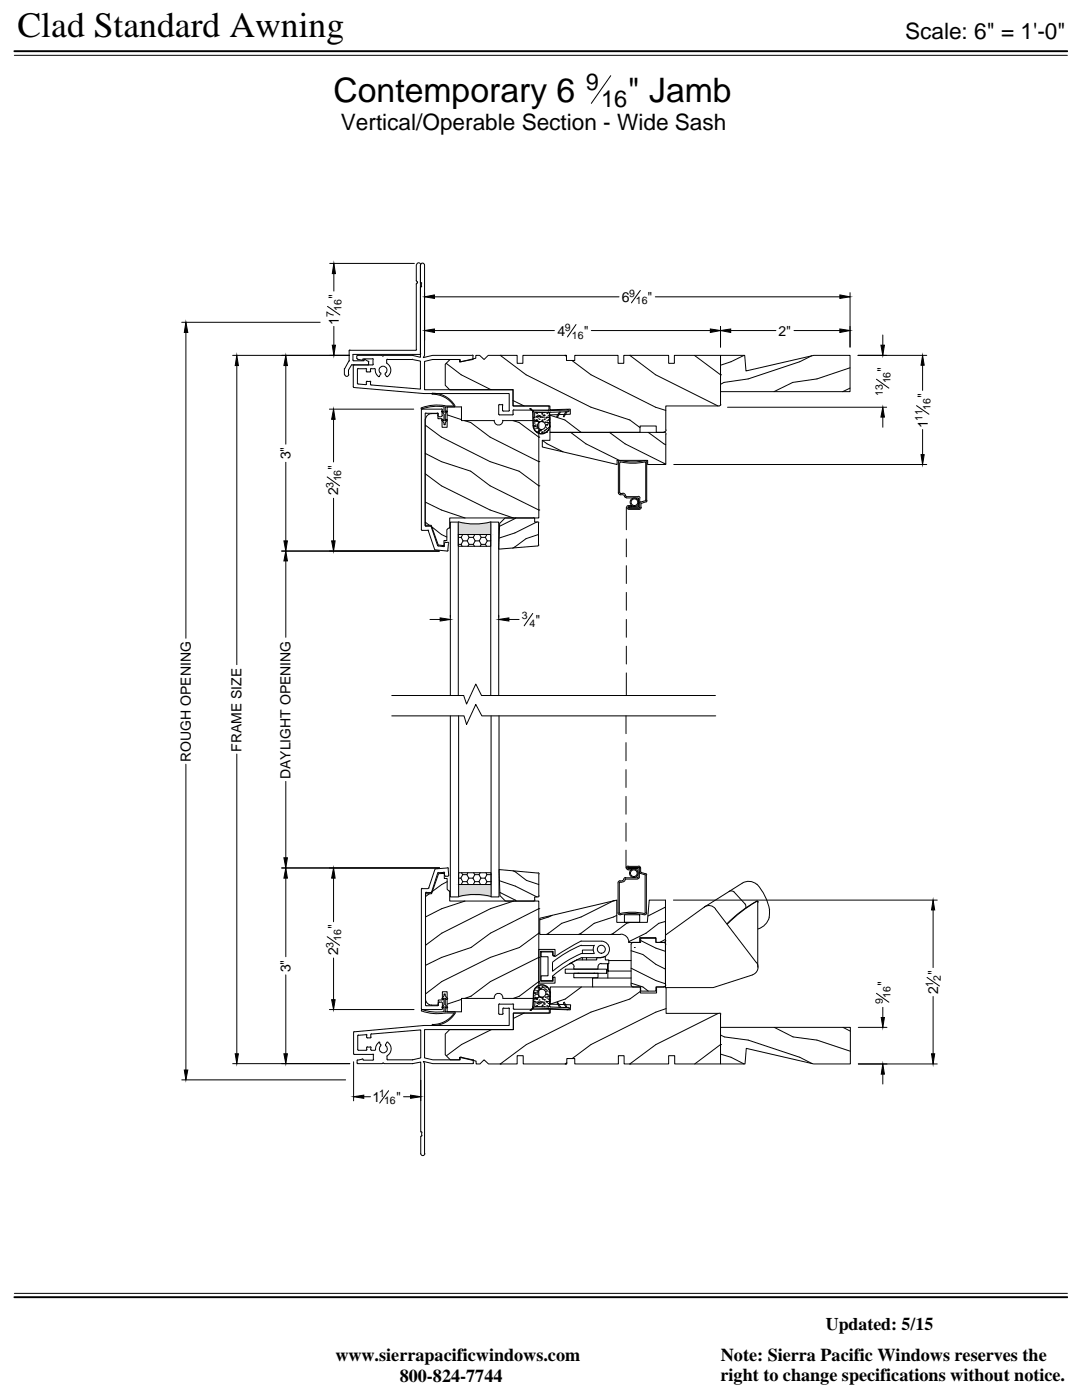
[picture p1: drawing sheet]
<svg xmlns="http://www.w3.org/2000/svg" width="216mm" height="279mm" viewBox="0 0 216 279" stroke-linecap="round" stroke-linejoin="round" font-family="sans-serif">
<!-- layer: DIM -->
<g fill="none" stroke="#000" stroke-width=".2">
<path d="M2.9 11h210.1M121.9 15.1l-3.9 5.5M65.8 52.6h16.9M66.6 54.6v3.5M84.7 58.4v9.5M86.7 59.2h36.8M127.8 58l-1.8 2.4M130.8 59.2h36.8M169.6 58.4v10.9M36.3 64.3h27.6M37.1 66.4v61M46.4 70.9h23.3"/>
<path d="M47.3 73v59.6M57 73v15.6M65.3 61.1l2.5 1.8M66.6 65.1v3.8M86.7 66h23.9M114.9 64.8l-1.7 2.4M118 66h23.7M143.8 65.1v4.2M145.8 66h9M158.4 66h9.2M171.2 70.9h13.7M174.9 75.7l2.5 1.8"/>
<path d="M176.2 66.9v2M184.1 72.9v5M57 92.3v15.6M65.3 95.2l2.5 1.8M65.7 81.7h16.9M66.6 83.7v8.5M66.6 99.4v8.5M134.4 92.7h50.5M145.2 81.3h31.7M176.2 83.2v2.1M182.9 81l2.5 1.7M184.1 85.7v5"/>
<path d="M56.2 110h31.4M57 111.9v15.3M102.9 103.4l-3.2 1.6M106.4 103.4h-5.6l-1.1 1.1-.2 5.1 7.8-.6M106.5 103.3l.2 .2M106.7 103.6v.6h.6M107.1 104.2l-4.3 2.2-3.2 1M107.3 104.1l.2 .3M107.4 106.7l-2.4 .8-2.7 1.9M107.4 104.4v4.4M107.5 108.7l-.2 .3M85.8 123.6h2"/>
<path d="M89.9 122.8v.4M99.5 122.8v.4M101.5 123.6h2.1M106.3 122.4l-1.7 2.5M37.1 152.5v61M47.3 150.5v59.8M57 155.9v15.3M56.2 173.2h31.5M57 175.3v15.6M66.6 175.3v8.7M99.6 175.8l3.2 1 4.3 2.2M99.8 178.1l3.2 1.7"/>
<path d="M102.4 173.8l.4 .2 2.2 1.7 2.5 .8M106.8 179.6l-.3 .2M107.3 179h-.6v.6M107.3 174.2l-7.7-.7 .2 5.2 1 1.1h5.7M107.4 174.2l.2 .2M107.5 174.4v4.4M107.6 178.8l-.2 .2M134.4 179.6h52.6M57 194.6v15.7M65.3 186.9l2.5 1.8M66.6 191.2v8.3M174.9 198.2l2.5 1.8"/>
<path d="M185 195.1l2.5 1.7M186.2 181.6v11.5M186.2 198.9v11.4M36.3 215.5h32.7M46.4 212.3h23.4M65.7 201.5h16.9M70.6 211.9v7.8M72.6 218.9h1.3M77.5 217.7l-1.7 2.4M80.5 218.9h1.4M84 215.6v4.1M171.3 212.3h15.7"/>
<path d="M171.3 205h5.7M176.2 201v2.1M176.2 214.4v1.9M2.9 258.1h210.1"/>
</g>
<g fill="#000" stroke="#000" stroke-width=".2">
<path d="M66.6 52.6l.3 2h-.6zM84.7 59.2l2-.3v.7zM167.6 58.9l2 .3-2 .4zM37.1 64.3l.4 2.1h-.7zM47.3 70.9l.3 2.1h-.7zM57 70.9l.3 2.1h-.7zM66.3 68.9h.6l-.3 2zM84.7 66l2-.3v.7zM141.7 65.7l2.1 .3-2.1 .4zM143.8 66l2-.3v.7zM167.6 65.7l2 .3-2 .4zM175.8 68.9h.7l-.3 2z"/>
<path d="M184.1 70.9l.3 2h-.6zM66.6 81.7l.3 2h-.7zM176.2 81.3l.3 1.9h-.7zM183.8 90.7h.6l-.3 2zM56.6 107.9h.7l-.3 2.1zM57 110l.3 1.9h-.7zM66.2 107.9h.7l-.3 2.1zM87.8 123.3l2.1 .3-2.1 .3zM99.5 123.6l2-.3v.6zM57 173.2l.3 2.1h-.7zM56.6 171.2h.7l-.3 2zM66.6 173.2l.3 2.1h-.7z"/>
<path d="M66.2 199.5h.7l-.3 2zM186.2 179.6l.3 2h-.6zM36.8 213.5h.7l-.4 2zM46.9 210.3h.7l-.3 2zM56.6 210.3h.7l-.3 2zM70.6 218.9l2-.3v.6zM81.9 218.6l2.1 .3-2.1 .3zM176.2 212.3l.3 2.1h-.7zM175.8 203.1h.7l-.3 1.9zM185.9 210.3h.6l-.3 2z"/>
</g>
<!-- layer: PRODUCTS -->
<g fill="none" stroke="#000" stroke-width=".2">
<path d="M83.1 52.9v3.1M83.1 56.7v13.1M83.1 56l.1 .2M83.2 56.5l-.1 .2M83.2 56.2l.1 .1-.1 .2M83.9 52.9v17.7M84 57.3l-.1 14-1.6-.4M84 56.4l-.1-3.7a.41 .41 0 0 1 .5-.2 .41 .41 0 0 1 .3 .4v18l-.2 .5 1.8-.5h7.9M84 52.9a.41 .41 0 0 0-.5-.5 .41 .41 0 0 0-.4 .5M84 56.4l.1 .1M84.1 56.6v.5M84.1 57.1l-.1 .2"/>
<path d="M68.7 73.5v1.2M69.6 74.7a.41 .41 0 0 1-.4 .4 .41 .41 0 0 1-.4-.4M69.6 72.1l-.8 1.5M69.7 70v2M69.7 72h.1M69.8 69.8l-.1 .2M70.1 72.9l-.6 .9v.9M70.2 72.8h4.1M70.3 72.8h-.2M70.4 71.8l.2 .2M70.5 77.2l.1 .1 14 1.2h17v3.4M70.7 72.8l-.2 .1v4.3"/>
<path d="M71.2 71v.6M71.3 71.5l.1 .2M71.3 76.5l.2 .1M71.3 71.7l.9 .2M71.3 73.7v2.8M71.4 70.9h4.8l.2 .2 .2-.2h5.6M71.4 70.9l-.1 .1M71.4 73.6h1.6M71.5 73.5l-.2 .2M72.5 71.7l-.2 .2M72.7 71.9v.1h-2.1M72.8 71.7l.7 .4"/>
<path d="M72.9 71.7l-.2 .1M73 73.5l.2 .2M73.1 73.7v.5h.7M73.1 76.3v.3M73.2 76.6l-.2 .2-1.6-.2M73.2 76.1h.6M73.3 76.1l-.2 .1M73.5 72.1l.1 .1M73.5 72.3v.4M73.6 72.7l-.2 .1M73.8 76.1l.2 .1M73.9 76.7l.2 .1"/>
<path d="M73.9 73.7v.4M73.9 76.3v.4M74 74.1l-.2 .1M74 73.6h.7M74.1 73.5l-.2 .2M74.3 71.6h-1.9v.1M74.3 71.6l.2 .1M74.4 71.7v1M74.5 72.7l-.2 .1M74.7 73.5l.2 .2M74.9 73.7a1.22 1.22 0 0 0 .8 1.4M75.9 74.7l-.2 .4"/>
<path d="M75.9 74.4l.1 .3M76.8 74.7l.3 .4M76.9 74.4v.3M77 74.5a.79 .79 0 0 0 0-1.2 .79 .79 0 0 0-1.1 0 .79 .79 0 0 0 0 1.2M77.1 75.1h.2M77.2 71.9v.6M77.3 72.6a1.56 1.56 0 0 1 0 2.5M77.3 71.7h4.9M77.3 71.7l-.1 .1M82.3 70.9h.1M82.3 71.7h.1M82.3 71.7l1.6 .4v5.6l-9.9-.9"/>
<path d="M83.1 69.7l-.1 .2h-13.2M83.8 70.7h-13.4v1.2M84 70.6l-.2 .1M86.2 78.7v-.2a4.9 4.9 0 0 1 4.6 2.5M86.3 78.7a5.2 5.2 0 0 1 4.3 2.3M89 72.5l3 2.3 6 3M91.8 72l.2 .2M91.8 72.1v-.4h-5.5l-1.6 .4v5.7h17.7v3.2h7.1v.8h-7M94.3 70.9l.1 .1M94.4 71v.6M94.4 71.6l-.1 .1-2.3 .5M99.8 70.9h.1"/>
<path d="M99.8 70.9l5.2 3.9 12.9 6.5 7.8 2.5 2 1.5M102.4 79.9l2.2 1.1M112.7 70.9h.1M112.7 70.9l.3 .2M114.1 71.9l3.8 2.9 12.9 6.5 2 .6M125.7 70.9h.1M125.7 70.9l5.1 3.9 12.5 6.2M138.6 70.9l5.2 3.9M143.8 74.8h.1M143.8 70.9h4.8l.3 3.1 13.5-3.1h7.2v7.3h-25.8zM148.5 70.9l-2.6 1.3-2.1 .7M162 71l-2.4 1.2-10.3 3.4-4.8 .7-.7 .4"/>
<path d="M169.6 73.4l-6.6 2.2-4.8 .7-3.8 1.9M169.6 77.5l-1.4 .7M84.1 81.4l-.1 .1 .2 .2M84.2 81.7h3.9M84.2 81.6l-.1 .1v24l.1 .1M84.8 83.6v21.2h1.2l1.4 4 1.2 .1v-1h.6v-2.2l.3-.3h.2v-2h17.8v-19.1M84.8 94.5l3.3 2.5 9.7 4.8 4.6 1.6M84.8 90.5l3.3 1.6 5.8 1.9 3.9 3 9.7 4.8M84.8 84.8l3.3 2.4 9.7 4.9 5.8 1.9 3.9 3M84.8 82.6v22.3M85 82.5h2.2l.2 .2M85 82.4l-.2 .2"/>
<path d="M86 82.5h1.2M86.1 82.5a1.24 1.24 0 0 0-1.2 1.1M87.3 82.4l.1 .2M87.4 82.7v.9h.8v1.7h1v-4.1h2.9v2.7h6.5M87.4 82.6v.4l.2 .1M87.6 83.2h.4M88.1 81.6l.2 .1M88.2 81.8v1.1M88.3 82.9l-.3 .2M88.6 81.2h-2.5l-1.9 .4M88.7 81h1.8M88.8 81l-2-.2-1.4 .2-1.3 .4"/>
<path d="M89.2 82.8l2.9 .9M90.7 81v.2h-1.9v1.1l.3-.3 .2 .1-.5 .6v1.3l.3-.3 .2 .1-.5 .6v.4h-.2v-.4l-.5-.6 .2-.1 .3 .3v-1.3l-.5-.6 .2-.1 .3 .3v-1.1M92.7 83.9l1.2 .4 3.9 2.9 9.7 4.9M99.5 80.9v1.7l.2 .2M99.6 80.8h.5M99.7 80.7l-.2 .2M100.2 80.7l.1 .2M100.3 81.9l.1 .1h1.1M100.3 80.9v1M100.3 83.9h6.8M100.3 83.9a.86 .86 0 0 1-.8 .9 .86 .86 0 0 1-.9-.9M101.7 81.9l-.2 .1"/>
<path d="M102.4 83.9l1.2 .4 3.9 2.9M102.4 82.6l-.1 .2h-2.7M102.5 81.8l-.1 .1v.8M105.7 81.6h.1M105.7 81.6l.6 .4M105.8 81.5l.6 .5 6.8-.2v-.1l.2 .1M105.8 81.6h.1M106.3 82l.1 3a1.68 1.68 0 0 0 1.7 1.6 1.68 1.68 0 0 0 1.6-1.7M106.3 82h.1M106.3 82v.4M106.4 83.5v1.5M106.4 82.2v1"/>
<path d="M106.4 83.2l.1 .2M106.5 82l-.1 .1M106.5 83.4h.1M106.6 83.7h.1M106.6 84.4h.1M106.6 85.2h.1M106.6 83.4h.1M106.6 83.3l-.2 .2M106.6 84.1h.1M106.6 85.1h.1M106.6 84.9h.1M106.6 84.2h.1"/>
<path d="M106.7 85.6h.1M106.8 83.2l-.2 .2M106.8 84.8h.1M106.8 85.1h.1M106.9 82.4h.1M106.9 83.9h.1M106.9 83.1h.1M106.9 84.1h.1M107 86.1h.1M107 83.8h.1M107 82.4h.1M107 85.2h.1"/>
<path d="M107.1 82.5h.1M107.1 83.3h.1M107.1 84.1h.1M107.1 84.8h.1M107.1 85.5h.1M107.1 83.9h.2l.2 .4M107.1 83h.1M107.2 85.3h.1M107.3 83.1h.1M107.3 86.1h.1M107.3 82.9h.1M107.4 83.4h.1"/>
<path d="M107.4 83.1h.1M107.4 86.3h.1M107.5 86.2h.1M107.5 84.3h.1M107.5 85.8h.1M107.5 97h.1M107.5 87.2h.1M107.5 92.1h.1M107.6 82.9h.1M107.6 83.7h.1M107.6 85.9h.1M107.6 84.1h.1"/>
<path d="M107.7 85.8h.1M107.7 83.1h.1M107.8 83.3h.1M107.8 83.1h.1M107.8 86h.1M107.8 85.9h.1M108 83.2h.1M108.1 82.5h.1M108.1 83.3h.1M108.1 84.1h.1M108.1 86.3h.1M108.1 86.2h.1"/>
<path d="M108.1 82.4h.1M108.1 83.9h.1M108.1 82.7h.1M108.2 83.8h.1M108.2 84.1h.1M108.2 87.9l1 .7 3.1 1.6M108.3 83.2h.1M108.3 82.9h.1M108.4 86.2h.1M108.5 82.4h.1M108.5 83.2h.1M108.5 82.8h.1"/>
<path d="M108.6 82.9h.1M108.6 83.6h.1M108.6 85.9h.1M108.6 86.2h.1M108.6 83.7h.1M108.7 84.3h.1M108.7 85.8h.1M108.9 85.3h.1M108.9 85.7h.1M108.9 83.4h.1M109 83.3h.1M109 83.4h.1"/>
<path d="M109 84.8h.1M109 86.3h.1M109 84.3h.1M109 86.2h.1M109.1 82.5h.1M109.1 83.2h.1M109.1 84h.1M109.1 84.8h.1M109.1 85.5h.1M109.2 84.8h.1M109.2 84.3h.1M109.3 82.3h.1"/>
<path d="M109.3 83.9h.1M109.3 84.4h.1M109.4 82.4h.1M109.4 83.3h.1M109.4 83h.1M109.4 84.4h.1M109.4 85.8h.1M109.4 85.3h.1M109.4 83.7h.1M109.4 82.3l-2.7 .1v.8M109.4 82.2l.2 .2M109.5 83.4h.1"/>
<path d="M109.5 82.9h.1M109.6 83.6h.1M109.6 84.4h.1M109.6 85.1h.1M109.6 85.2h.1M109.6 82.4l.1 2.6M109.7 84.9a1.62 1.62 0 0 1-1.6 1.6 1.62 1.62 0 0 1-1.7-1.5M109.7 82.9l3 .9 3.3 2.5M109.8 82.2l-.1 .2v2.5M111.6 82.2l-.5 .9 .2 .1 .5-1M112.9 82.2l-.5 .9 .1 .1 .7-1M113.4 82.2l-3.6 .1"/>
<path d="M113.4 81.8l.1 .1M113.5 82l-.1 .2M113.8 86.3l3.1 2.3 6.7 3.3M121.6 86.3h.1M121.6 86.3l3.1 2.3 8.1 4M123.4 98.3v.2l.4 .2M123.6 92.4v6M123.7 98.3l.2 .2M123.8 98.5h.4M123.8 98.7h.4M123.8 91.9l-.3 .1-.1 .3v6.1M123.8 92.2a13.4 13.4 0 0 0 5 0v.1"/>
<path d="M123.9 91.9a12.5 12.5 0 0 0 4.9 .1l.3 .3M123.9 92.2l-.2 .1M124.2 98.4a.68 .68 0 0 1 .7 .6l.1 .1M124.3 98.7l.3 .3M124.6 99l.1 .2 .3 .1M124.9 99.1h2.4M125 99.4h2.4v1.7h-1.9v.3h2h-2.1M127.3 99.1l.3 .1 .1 .2M127.6 99.5v1.8M128.7 99.9l-.9 .3M128.8 92.4v7.4M128.9 99.8l-.1 .1"/>
<path d="M129 92.3v7.6M129.1 99.9l-.2 .3M129.4 86.3l3.4 2.5M132.9 85.8l-.2 .4h-.2l.2 .1 .2 .3M143.6 81h-10.8v4.8M143.8 80.8v-9.9h-9.2v1.6h-1.2v-1.6h-8.9v1.6h-1.2v-1.6h-8.6v1h-1.7v-1h-8.7v1.6h-1.1v-1.6h-5.8l-.8 .8-.9-.8h-.8v.6l-3.2 .8v-.6h-1.9l-1 1v4.2l.9 .9h12.7v3.2h7.3v.8l4.1-.1v1l-4.1 .1v3.5h18v-1.3h3.2v1.3h1.6h-22.8v1.6h-1.5v1.3l14.9 3.5v-.8h6.1v.8h3.6v-6M143.8 80.7l-.2 .3M84.2 105.8h1.2M84.8 104.2l.9 .6M84.8 100.2l3.3 1.6 4.7 1.6M84.8 104.9l.2 .1M85 105h.9"/>
<path d="M85.4 105.8l.1 .1M85.5 106l1.2 3.7 2.5 .3 .2-.2M86 105l.1 .1M86 105.1l1.3 3.8M86.2 105.2l1.9 1.5 1.1 .5M87.3 108.9l1.2 .2 .2-.2M88.7 108.5v.5M88.9 108.3h.4M88.9 108.2l-.2 .2M89.3 108.2l.2 .2M89.5 108.5l-.1 1.3M91.4 104.2v2.5h6.5v-2.5"/>
<path d="M91.4 106.7h6.5v2.3h-6.5zM91.4 107.2h.6M91.4 108.6h.6M91.5 104.1a12.4 12.4 0 0 0 6.5 0M92 108.6l.2 .4M92 107.2l.4 .7M92.3 106.7l-.3 .5M92.4 107.9h.8M92.4 107.9l-.4 .7M93.2 107.9l.4 .7M93.3 106.7l.3 .5M93.6 107.2h.8"/>
<path d="M93.6 108.6h.8M93.6 107.2l-.4 .7M93.6 108.6l-.2 .4M94.4 108.6l.3 .4M94.4 107.2l.4 .7M94.7 106.7l-.3 .5M94.8 107.9h.8M94.8 107.9l-.4 .7M95.6 107.9l.4 .7M95.7 106.7l.3 .5M96 107.2h.8M96 108.6h.8"/>
<path d="M96 107.2l-.4 .7M96 108.6l-.2 .4M96.8 108.6l.3 .4M96.8 107.2l.4 .7M97.2 106.7l-.4 .5M97.2 107.9h.7M97.2 107.9l-.4 .7M107.5 101.8h.1M125 101.3v4.4M125 107.6v3.5M125 112.9v3.6M125 118.2v3.6"/>
<path d="M125.4 101.1h.7v-.2h-.7a.35 .35 0 0 0-.4 .3 .35 .35 0 0 0 .4 .4M125.4 101.1l-.1 .1 .1 .1M125.4 101.7h2.1M127.6 101.3l.1-.1-.1 .2M127.8 100.1l-.2 .3M128 101.2l-.2 .4-.3 .1M128 100.4l-.1 .9M128.9 100.1l-.9 .3M78.2 138.8h14.3l.6 1.7 1.8-4 1.2 2.3h46.7M89.9 138.8v-34.6h1.5v34.6M97.9 138.8v-34.6h1.6v34.6M125 123.6v3.6"/>
<path d="M125 129v3.5M125 134.3v4.5M78.2 142.9h14.4l.5 1.7 1.8-4 1.2 2.3h46.7M89.9 142.9v36.1h1.6v-36.1M98 142.9v36.1h1.6v-36.1M124.9 142.9v3.5M124.9 148.2v3.6M124.9 153.6v3.6M124.9 158.9v3.6M84.1 177.5v23.8l.1 .2M84.2 177.3h1.2M84.2 177.3l-.1 .1"/>
<path d="M84.9 178.2v22.4M85.1 178l-.2 .2M85.6 177.2l-.2 .1M85.7 178.4l-.8 .5M86.2 178l-1.2 .1M87.3 174.3l-1.2 3.7M87.5 174.1l-.2 .1M88.5 174.1l-1.1 .1M88.5 174l.2 .2M88.7 174.2v.5M88.7 174.7l.2 .2M88.9 174.9h.4"/>
<path d="M89.2 176l-1.1 .5-1.9 1.4M89.3 173.2l-2.5 .2-1.3 3.8M89.3 173.2l.2 .1M89.4 173.3l.1 1.4M89.5 174.6l-.2 .3M91.5 179v-2.5h6.5v2.5M91.5 174.2h6.5v2.3h-6.5zM91.5 175.3h.5M92 175.3l.3 .7M92.1 174.2l.2 .4M92.3 176h.9M92.3 174.6h.9"/>
<path d="M92.3 176l-.3 .5M92.3 174.6l-.3 .7M92.8 179.8l-4.7 1.5-3.2 1.7M93.2 174.6l.3 .7M93.2 176l.3 .5M93.4 174.2l-.2 .4M93.5 175.3h.9M93.5 175.3l-.3 .7M94.4 175.3l.3 .7M94.5 174.2l.2 .4M94.7 176h.9M94.7 174.6h.9"/>
<path d="M94.7 176l-.3 .5M94.7 174.6l-.3 .7M95.6 174.6l.4 .7M95.6 176l.3 .5M95.8 174.2l-.2 .4M96 175.3h.8M96 175.3l-.4 .7M96.8 175.3l.4 .7M97 174.2l.2 .4M97.2 176h.8M97.2 174.6h.8M97.2 176l-.4 .5"/>
<path d="M97.2 174.6l-.4 .7M98 178.9a12.4 12.4 0 0 0-6.5 0M102.5 179.8l-4.6 1.5-9.8 4.9-3.2 2.5M122.4 179.8h.1M122.4 179.8l-6.4 3.2-3.9 1.3-3.1 2.2M123.6 176.2v6M123.7 176.1h.4M123.7 175.8h.4M123.7 176l-.1 .2M123.7 175.8l-.3 .2-.1 .2v6M124.5 175.5l-.4 .3M124.8 175.5l-.3 .4-.3 .1"/>
<path d="M124.8 175.4h2.4M124.8 175.4l-.1 .1M124.9 175.1l-.3 .1-.1 .3M124.9 164.3v3.6M124.9 169.7v3.5M125.3 173.2h2.2h-2.1v.1h1.9v1.9h-2.5M125.3 173.3h.8v.3h-.8M125.3 172.9h2.1M125.3 173.1l-.1 .1 .1 .1M125.3 172.8a.35 .35 0 0 0-.3 .4 .35 .35 0 0 0 .3 .3M127.4 172.8l.2 .1 .2 .4M127.5 173.1l.1 1.9-.1 .3-.3 .1"/>
<path d="M127.5 173.1l.1 .2M127.6 174l.2 .3M127.8 174.3l.8 .3M127.8 173.3v.7M127.8 174l.1 .1M127.9 174.1l.9 .3M128.7 174.5l.1 .2M128.7 174.7v7.5M128.8 174.3l.2 .3M129 174.6v7.6M145.4 177.9a.92 .92 0 0 1 1.1 .1l2.2 2.4 .1 .3v.6M148.1 176.3l-7.6 4.7-7.7 5.6v10.5h9.5l7.9-2.5"/>
<path d="M148.1 176.3a2.44 2.44 0 0 1 2.9 .2M151 179.9a29.2 29.2 0 0 0-5.9 4.5M151 179.9l.3 .1-.1-.1a19.8 19.8 0 0 0-6.1 4.4M151 176.4a10.6 10.6 0 0 1 2.6 5.2M84.9 199.5a1.24 1.24 0 0 0 1.2 1.1M87.7 200l-.3 .2v.4M88 200l.3 .2v1.2l-.2 .1h-3.9M92.1 199.4l-2.9 1M98.6 199.3h-6.5v2.6h-2.9v-4h-.9v1.7h-.9v.8l-.2 .2M98.6 199.2a.86 .86 0 0 1 .9-1 .86 .86 0 0 1 .8 1M100.3 199.3h6.8M106.4 198.2l-.1 3"/>
<path d="M106.4 199.7l.2 .2M106.4 198.2a1.68 1.68 0 0 1 1.8-1.7 1.68 1.68 0 0 1 1.6 1.8M106.5 198.2l-.1 1.6M106.5 198.2a1.62 1.62 0 0 1 1.7-1.6 1.62 1.62 0 0 1 1.5 1.7M106.6 199.8l-.2 .2M106.6 199.5h.1M106.6 198.7h.1M106.6 198h.1M106.6 199.9h.1M106.6 198.3h.1M106.7 199.8l.1 .2M106.7 199.9h.1"/>
<path d="M106.7 199.2h.1M106.7 198.2h.1M106.7 199.1h.1M106.7 197.6h.1M106.8 198.4h.1M106.9 198.2h.1M106.9 199.3h.1M107 199.1h.1M107 199.4h.1M107.1 200h.1M107.1 199.2h.1M107.1 198.4h.1"/>
<path d="M107.1 197.7h.1M107.1 197.2h.1M107.1 199.4h.1M107.1 198h.1M107.2 199.1h.1M107.3 197.9h.1M107.4 197.1h.1M107.4 199.8h.1M107.5 197h.1M107.5 186.2h.1M107.5 195.9h.1M107.5 181.3h.1"/>
<path d="M107.5 191.1h.1M107.5 198.8v-19h-17.8v-2h-.2l-.3-.3v-2.2h-.5v-1l-1.2 .1-1.4 4h-1.2v21.2M107.5 189.5h3.3v1.2h-.4v-.8h-2.5v5.9h2.5v-.8h.4v1.2h-3.3zM107.5 181.3l-9.6 4.9-3.9 2.9-5.9 2-3.2 1.6M107.5 186.2l-3.9 2.9-5.7 2-9.8 4.8-3.2 2.5M107.5 191.1l-9.6 4.8-3.9 2.9-1.3 .5M107.5 195.9l-3.9 2.9-1.2 .5M107.6 199.6h.1M107.6 197.4h.1M107.6 197.1h.1M107.6 198.9h.1M107.6 198.8l-.2 .3-.2 .1"/>
<path d="M107.7 199.1h.1M107.7 197.5h.1M107.8 199.9h.1M107.8 197.3h.1M107.9 197.4h.1M108.1 197h.1M108.1 200h.1M108.1 199.2h.1M108.1 196.9h.1M108.1 199.3h.1M108.1 199.1h.1M108.2 197h.1"/>
<path d="M108.2 199.1h.1M108.3 199.4h.1M108.4 197h.1M108.6 199.6h.1M108.6 197.4h.1M108.6 199.5h.1M108.7 197h.1M108.8 199h.1M108.8 197.4h.1M108.9 197.5h.1M108.9 199.8h.1M109 197.9h.1"/>
<path d="M109 197h.1M109 200h.1M109 198.4h.1M109 199.9h.1M109.1 200h.1M109.1 199.2h.1M109.1 198.5h.1M109.1 197.7h.1M109.1 198.9h.1M109.2 198.5h.1M109.3 198.9h.1M109.4 199.4h.1"/>
<path d="M109.4 198.7h.1M109.4 199.9h.1M109.4 198.8h.1M109.4 197.4h.1M109.5 197.9h.1M109.5 199.5h.1M109.6 199.9h.1M109.7 199.6h.1M109.7 198.8h.1M109.7 198.1h.1M109.7 198h.1M109.7 198.3l-.1 2.5"/>
<path d="M109.8 198.3l-.1 2.5M110.2 182.7l-2.5 .9M110.2 190.2v-.2h-2.2v.9h1.4v3.8h-1.4v1h2.2v-1M110.2 192.1v1.7M110.3 190.3l.1 .4 .4 .1M110.9 190.8l5.1-3h4a1.62 1.62 0 0 1 1.6 1.6 1.62 1.62 0 0 1-1.6 1.7l.8-.2M112.8 193.4h8.2v.8h-8.2zM113.6 192.3h.3M113.9 192.3a.67 .67 0 0 1 .7 .6M114.5 194.2h4.8v.9h-4.8zM115.2 191.5l-1.5 .8M115.3 194.2h.1"/>
<path d="M116 191.1h4h-.9v.5h-4M116 188.7h2.6M116 188.6a23.3 23.3 0 0 0-5.7 3.4M116 191.1a22.6 22.6 0 0 0-5.7 3.6M116 197l-3.2 2.4-3 1M116.2 191.1v.5M117 191.1v.5M118.3 189.6h-2.1v.7M118.5 194.2h.1M118.6 190.3h-2.6a23.2 23.2 0 0 0-5.7 3.5M118.6 188.7a1.62 1.62 0 0 0 0 1.5M120 192.3a.67 .67 0 0 0-.7 .6v.5h-4.8v-.4"/>
<path d="M120.8 190.9v.7h.7v.7h-1.5M121.5 191.7h4.4M123.1 182.7l-4.5 1.6-3.1 2.2M123.3 182.2l.1 .3h.3M123.6 182.2l.1 .1M123.7 182.3l2.8-.2 2.1 .2M123.7 182.6l2.8-.3 2.1 .3M123.8 186.5h-16.1v-3.2l15.4-3.7v4.5h6.1l.3-4.5h3.3v8.1M123.9 186.4a1.62 1.62 0 0 1 1.6 1.6M124.6 182.6h3v1.5h-3zM125.4 188.1h2.2v-1h3.3v1h1.5h-1.5v-.8h-3.1v.8h-1.5M125.7 184.1l-.7 .2-3.1 2.2"/>
<path d="M125.9 196.6l.1 .2 .3 .2M125.9 195.2h-7.7v1.8M125.9 193.8h-4.6v-1.5v2.9M125.9 196.2l2.4 .8 1.1 .8M125.9 189.7l2.4 .8 2.6 2 1.9 .9M125.9 193.2l5 2.5 1.9 .6M126.3 197h1.5v.8h3.1v-.8h1.5M126.3 188.1l-.3 .2-.1 .2v8.1M126.6 189.1h.1M127.8 197.9l-2.1 1.5-7.8 2.6-12.9 6.5-5.2 3.8M127.8 187.7l3.1 1.5 1.9 .7M128.8 182.2l-.2 .1"/>
<path d="M129 182.2l-.1 .3h-.3M132.5 196.9l.2 .1 .2 .3v4.9h10.7M132.7 187.5l-1.1 .6M132.8 188.5v8.1M132.8 183.9l-1.3 .4-2.6 1.9-3.5 1.8M132.8 181l-3.5 1.8M132.8 187.7l-.2 .3-.2 .1h.2l.2 .4M132.8 196.6l-.2 .3-.2 .1h-1.4v1.2h-3.2v-1.2h-18v3.4l4.1 .1-.1 1-4-.1v.8h-7.4v3.3h-12.7l-.9 .9v4.1l1.1 1h1.8v-.5l3.3 .8v.5h.8l.8-.8 .9 .8h5.7v-1.6h1.2v1.6h8.7v-1h1.6v1h8.7v-1.6h1.1v1.6h8.9v-1.6h1.2v1.6h9.2v-9.9M140.6 181a1.62 1.62 0 0 1 2.2 .4M142.8 181.4l8.1 10.7M151 192.1a1.62 1.62 0 0 1-.8 2.4M151.2 180.1v12.9"/>
<path d="M153.5 183.1a3.3 3.3 0 0 1-2.2 2.3M153.5 181.6v1.5M70.6 206.1v4.2M70.6 210.3l.1 .1M70.7 210.4h3.7M70.7 205.9l-.1 .1M71.3 212.1l.1 .2M71.3 211.7v.4M71.4 212.3h4.9l.2-.2 .2 .2h5.6l1.7-.3v13.9M71.4 206.7v2.7l.1 .2M71.4 211.5l-.1 .2M71.5 209.6h1.5"/>
<path d="M71.5 206.6l-.1 .1M72.3 211.4l-.9 .2M72.3 211.3l.2 .2M73 206.5l-1.6 .1M73 206.4l.2 .2M73.2 207l.1 .1M73.2 206.6v.4M73.2 209.1v.4M73.2 209.4l-.1 .2M73.3 209h.6M73.3 208.9l-.1 .2M73.9 208.9l.1 .2"/>
<path d="M74 209.1v.5h.7M74 207l-.1 .1h-.6M74.1 206.4l9.9-.9v5.6l-1.7 .4h-4.9l-.2-.1v-.6M74.1 206.3l-.1 .2v.5M74.4 210.4l.2 .1M74.5 210.6v.8M74.6 211.4l-.2 .2-1.9-.1M74.9 209.4l-.1 .2M75.6 208h.2M75.6 208a1.56 1.56 0 0 0-.7 1.5M75.7 208.1l.3 .4M76 208.7a.79 .79 0 0 0-.1 1.2 .79 .79 0 0 0 1.2 0 .79 .79 0 0 0-.1-1.2"/>
<path d="M76 208.4l-.1 .3M76.9 208.4l.1 .3M77.2 208.1l-.3 .4M77.4 208a1.65 1.65 0 0 1-.2 2.8M77.4 208h-.2M82.4 212.3h-.1M82.4 211.5h-.1M84.1 201.8l2 .4 1.3 .1 1.4-.1M84.2 201.5l2.5 .5 1.9-.1M84.2 201.5l-.1 .1v.2M84.9 200.6l.2 .1h2.2M86.1 200.6h1.1"/>
<path d="M86.3 204.4l.1 .2M87.5 200.6l-.1 .1M87.6 200h.4M88.6 201.9v-1l-.3 .3-.2-.2 .5-.5v-1.3l-.3 .3-.2-.2 .5-.6v-.3h.2v.3l.6 .6-.2 .2-.4-.3v1.3l.6 .5-.2 .2-.4-.3v1h2v.3M88.8 202.2h1.8M90.6 202.2a5.2 5.2 0 0 1-4.3 2.3M90.8 202.2a5.1 5.1 0 0 1-4.4 2.5M92 211l2.3 .5M94.3 212.3h-7.9l-1.9-.5 .2 .5v17.9M94.4 211.5l.1 .1M94.4 211.6v.5M94.5 212.1l-.2 .2"/>
<path d="M98.1 205.5l-6 3-3 2.2M99.5 200.5v1.8l.2 .1M99.6 200.4h2.7M99.7 200.3l-.2 .2M99.8 212.3h.1M100.4 202.3l-.2 .1h-.6M100.5 201.2h1M100.5 201.2l-.2 .1v1M101.5 201.2l.2 .1M101.6 201.4v3.3h-16.9l-14 1.2M102.3 200.3l.2 .2M102.4 201.3l.2 .1"/>
<path d="M102.4 200.5v.8M102.6 201.4h7v.8h-7.2v3.3h-17.7v5.6l1.7 .4h5.4v-.5l.2-.1M104.6 202.2l-2.2 1.1M105.8 201.7h.1M106.3 201.2l-.5 .5 .7-.5 6.7 .2v.1l.4-.2M106.3 201.2h.1M106.3 200.8v.4M106.4 200v1M106.4 201l.1 .2M106.8 200l-.1 .8 2.8 .2M106.9 200.8h.1M107 200.1h.1"/>
<path d="M107 200.8h.1M107.1 200.7h.1M107.2 200.3h.1M107.3 200.1h.1M107.4 200.4h.1M107.5 200.1h.1M107.6 200.3h.1M107.8 200.1h.1M107.8 200.2h.1M108 200h.1M108.1 200.9h.1M108.1 200.7h.1"/>
<path d="M108.2 200.6h.1M108.3 200h.1M108.4 200.3h.1M108.5 200h.1M108.5 200.9h.1M108.6 200.3h.1M108.6 200.4h.1M109.1 200.7h.1M109.3 200.9h.1M109.4 200.3h.1M109.4 200.9h.1M109.6 200.3h.1"/>
<path d="M109.7 200.8l-.2 .1M109.7 200.8l.2 .2M109.9 201l3.5 .1M111.6 201l-.5-.9 .2-.1 .6 1M112.8 212.3h.1M113 201l-.6-.9 .2-.1 .6 1.1M113.1 212.1l-.3 .2M113.5 201l.1 .2M113.5 201.2v.1M125.7 212.3h.1M132.9 201.3l-2 .7-13 6.5-3.7 2.8M143.3 202.2l-12.4 6.3-5.2 3.8"/>
<path d="M143.6 202.2l.2 .2M143.8 208.5h.1M143.8 205h25.9v7.3h-7.3l-13.5-3.1-.2 3.1h-4.9zM143.8 208.5l-5.2 3.8M143.8 206.6l.7 .3 4.8 .7 10.3 3.4 2.5 1.3M143.8 210.4l2.1 .6 2.6 1.3M154.5 205l3.7 1.9 4.8 .7 6.7 2.2M168.2 205l1.5 .8M84 226.8v3.4M84 225.9l.2 .1M84.1 226.1v.5M84.2 226.6l-.2 .2"/>
<path d="M84.8 230.2a.41 .41 0 0 1-.4 .4 .41 .41 0 0 1-.4-.4"/>
<circle cx="108.1" cy="84.9" r=".79"/>
<circle cx="126.6" cy="100.2" r=".67"/>
<circle cx="126.6" cy="100.2" r=".86"/>
<circle cx="126.5" cy="174.3" r=".67"/>
<circle cx="126.5" cy="174.3" r=".86"/>
<circle cx="108.1" cy="198.2" r=".79"/>
<circle cx="120" cy="189.4" r=".79"/>
</g>
<g fill="#dbdbdb" stroke="#dbdbdb" stroke-width=".2">
<path d="M96.3 104.5l1.6-.3v.3z"/>
<path d="M91.4 104.6h6.5v2.1z"/>
<path d="M91.5 176.5h6.5z"/>
<path d="M91.4 104.2v.3h1.6zM91.4 104.2l1.6 .3z"/>
<path d="M96.3 104.5h1.6zM96.3 104.5h1.6z"/>
<path d="M91.4 104.5h1.6zM91.4 104.5h1.6z"/>
<path d="M94.7 104.6h3.2zM96.3 104.5l1.6 .1z"/>
<path d="M91.4 104.5l3.3 .1zM91.4 104.5l3.3 .1z"/>
<path d="M91.4 106.7h6.5zM91.4 104.6l6.5 2.1h-6.5z"/>
<path d="M91.5 176.5v2.1h6.5zM91.5 176.5h6.5v2.1z"/>
<path d="M94.7 178.6l3.3 .1zM94.7 178.6h3.3v.1z"/>
<path d="M91.5 178.6v.1h1.6zM91.5 178.6h3.2l-1.6 .1z"/>
<path d="M96.3 178.7h1.7zM96.3 178.7h1.7zM96.3 178.7h1.7v.3z"/>
<path d="M91.5 178.7h1.6zM91.5 178.7h1.6z"/>
<path d="M91.5 178.7v.3l1.6-.3zM91.5 178.7v.3z"/>
</g>
<!-- layer: DIM -->
<path d="M2.9 10.2h210.1M2.9 258.9h210.1" fill="none" stroke="#000" stroke-width=".38"/>
<text font-size="7.1" x="3.5" y="7.4">Clad Standard Awning</text>
<g font-size="6.7">
<text x="66.6" y="20.3">Contemporary 6</text>
<text x="125.3" y="20.3">&quot; Jamb</text>
</g>
<g font-size="4.7">
<text x="116.9" y="17.9">9</text>
<text x="120" y="21.3">16</text>
</g>
<g font-size="4.5">
<text x="180.6" y="7.8">Scale: 6&quot; = 1'-0&quot;</text>
<text x="68" y="25.9">Vertical/Operable Section - Wide Sash</text>
</g>
<g font-size="3.6">
<text x="164.8" y="265.4">Updated: 5/15</text>
<text x="66.9" y="271.6">www.sierrapacificwindows.com</text>
<text x="79.8" y="275.7">800-824-7744</text>
<text x="143.8" y="275.6">right to change specifications without notice.</text>
<text x="143.8" y="271.5">Note: Sierra Pacific Windows reserves the</text>
</g>
<g font-size="2.8">
<text x="67.6" y="59.6" transform="rotate(-90 67.6 59.6)">&quot;</text>
<text x="67.6" y="64.8" transform="rotate(-90 67.6 64.8)">1</text>
<text x="124.1" y="60.2">6</text>
<text x="129.2" y="60.2">&quot;</text>
<text x="111.3" y="67">4</text>
<text x="116.5" y="67">&quot;</text>
<text x="155.3" y="67">2&quot;</text>
<text x="177.1" y="74.2" transform="rotate(-90 177.1 74.2)">&quot;</text>
<text x="185.1" y="79.4" transform="rotate(-90 185.1 79.4)">&quot;</text>
<text x="185.1" y="85.3" transform="rotate(-90 185.1 85.3)">1</text>
<text x="58" y="91.7" transform="rotate(-90 58 91.7)">3&quot;</text>
<text x="67.5" y="93.7" transform="rotate(-90 67.5 93.7)">&quot;</text>
<text x="67.5" y="98.9" transform="rotate(-90 67.5 98.9)">2</text>
<text x="106.9" y="124.6">&quot;</text>
<text x="38.1" y="152.1" transform="rotate(-90 38.1 152.1)">ROUGH OPENING</text>
<text x="48.2" y="150" transform="rotate(-90 48.2 150)">FRAME SIZE</text>
<text x="58" y="155.5" transform="rotate(-90 58 155.5)">DAYLIGHT OPENING</text>
<text x="67.5" y="185.4" transform="rotate(-90 67.5 185.4)">&quot;</text>
<text x="67.5" y="190.6" transform="rotate(-90 67.5 190.6)">2</text>
<text x="58" y="194" transform="rotate(-90 58 194)">3&quot;</text>
<text x="177.2" y="196.8" transform="rotate(-90 177.2 196.8)">&quot;</text>
<text x="187.2" y="194.6" transform="rotate(-90 187.2 194.6)">&quot;</text>
<text x="187.2" y="198.3" transform="rotate(-90 187.2 198.3)">2</text>
<text x="74.3" y="219.9">1</text>
<text x="79.1" y="219.9">&quot;</text>
</g>
<g font-size="2.1">
<text x="125.5" y="59.2">9</text>
<text x="66.6" y="63.3" transform="rotate(-90 66.6 63.3)">7</text>
<text x="68.1" y="62" transform="rotate(-90 68.1 62)">16</text>
<text x="112.7" y="66">9</text>
<text x="126.9" y="60.8">16</text>
<text x="114.1" y="67.6">16</text>
<text x="177.7" y="76.5" transform="rotate(-90 177.7 76.5)">16</text>
<text x="176.2" y="79.1" transform="rotate(-90 176.2 79.1)">13</text>
<text x="185.7" y="81.8" transform="rotate(-90 185.7 81.8)">16</text>
<text x="184.1" y="84" transform="rotate(-90 184.1 84)">11</text>
<text x="66.6" y="97.4" transform="rotate(-90 66.6 97.4)">3</text>
<text x="68.1" y="96.1" transform="rotate(-90 68.1 96.1)">16</text>
<text x="104.1" y="123.6">3</text>
<text x="105.7" y="125.2">4</text>
<text x="66.6" y="189.2" transform="rotate(-90 66.6 189.2)">3</text>
<text x="68.1" y="187.8" transform="rotate(-90 68.1 187.8)">16</text>
<text x="186.2" y="197" transform="rotate(-90 186.2 197)">1</text>
<text x="187.7" y="195.8" transform="rotate(-90 187.7 195.8)">2</text>
<text x="176.2" y="200.5" transform="rotate(-90 176.2 200.5)">9</text>
<text x="177.7" y="199.1" transform="rotate(-90 177.7 199.1)">16</text>
<text x="75.6" y="218.9">1</text>
<text x="76.7" y="220.4">16</text>
</g>
</svg>
